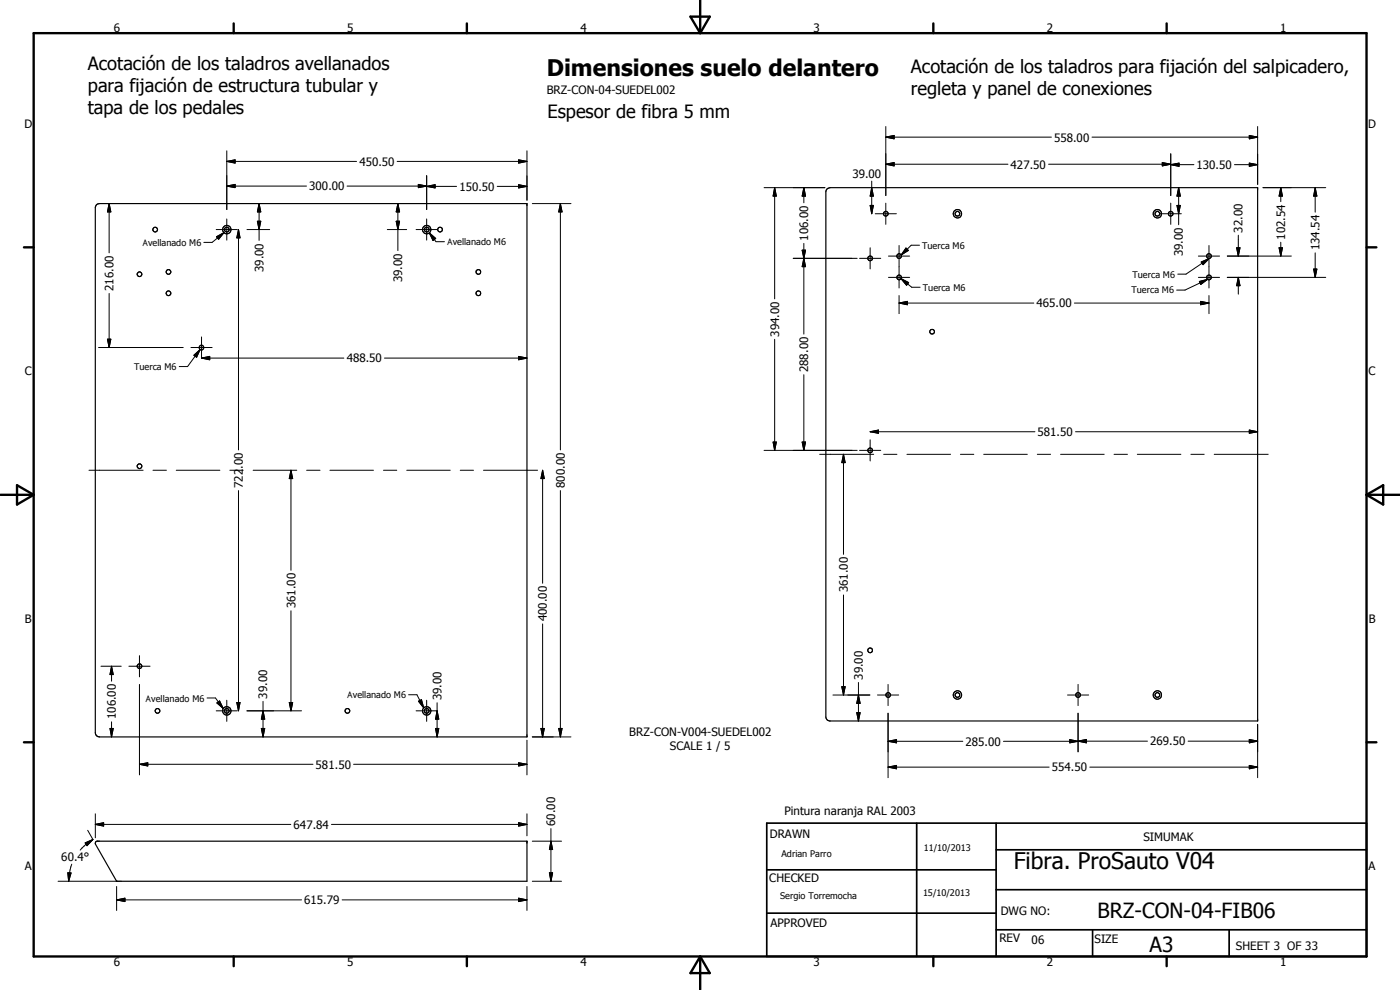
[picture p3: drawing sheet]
<svg xmlns="http://www.w3.org/2000/svg" width="420mm" height="297mm" viewBox="0 0 420 297" stroke-linecap="round" stroke-linejoin="round" font-family="sans-serif">
<g fill="none" stroke="#000" stroke-width=".35">
<path d="M248.1 56.8l1.1-.5h128.2v160h-128.4l-.7-.3-.4-.9v-157.6zM29 61.4l.9-.3h128.2v160h-128.2l-.9-.3-.4-.9v-157.6zM28.7 252.6l.3-.2h129.1v12h-123.1l-6.4-11.1zM35 264.4h.1"/>
<circle cx="46.6" cy="68.9" r=".7"/>
<circle cx="68.1" cy="68.9" r=".7"/>
<circle cx="68.1" cy="68.9" r="1.26"/>
<circle cx="128.1" cy="68.9" r=".7"/>
<circle cx="128.1" cy="68.9" r="1.26"/>
<circle cx="132.1" cy="68.9" r=".7"/>
<circle cx="261.1" cy="77.5" r=".7"/>
<circle cx="265.8" cy="64.1" r=".69"/>
<circle cx="269.8" cy="76.8" r=".69"/>
<circle cx="287.3" cy="64.1" r=".69"/>
<circle cx="287.3" cy="64.1" r="1.24"/>
<circle cx="347.3" cy="64.1" r=".7"/>
<circle cx="347.4" cy="64.1" r="1.27"/>
<circle cx="351.3" cy="64.1" r=".71"/>
<circle cx="362.8" cy="76.8" r=".72"/>
<circle cx="41.9" cy="82.3" r=".71"/>
<circle cx="50.6" cy="81.6" r=".7"/>
<circle cx="50.6" cy="88" r=".71"/>
<circle cx="143.6" cy="81.6" r=".7"/>
<circle cx="143.6" cy="88" r=".7"/>
<circle cx="269.9" cy="83.2" r=".69"/>
<circle cx="279.7" cy="99.5" r=".71"/>
<circle cx="362.8" cy="83.2" r=".7"/>
<circle cx="60.5" cy="104.3" r=".69"/>
<circle cx="41.9" cy="139.9" r=".7"/>
<circle cx="261.2" cy="135.1" r=".7"/>
<circle cx="41.9" cy="199.9" r=".71"/>
<circle cx="261.1" cy="195.1" r=".7"/>
<circle cx="47.3" cy="213.3" r=".7"/>
<circle cx="68.1" cy="213.3" r=".7"/>
<circle cx="68.1" cy="213.3" r="1.26"/>
<circle cx="104.3" cy="213.3" r=".7"/>
<circle cx="128.1" cy="213.3" r=".7"/>
<circle cx="128.1" cy="213.3" r="1.26"/>
<circle cx="266.5" cy="208.5" r=".7"/>
<circle cx="287.3" cy="208.5" r=".69"/>
<circle cx="287.4" cy="208.5" r="1.26"/>
<circle cx="323.5" cy="208.5" r=".7"/>
<circle cx="347.3" cy="208.5" r=".7"/>
<circle cx="347.3" cy="208.5" r="1.25"/>
</g>
<circle cx="158.1" cy="252.4" r=".18" fill="#000"/>
<g fill="none" stroke="#000" stroke-width=".71">
<path d="M10.1 9.9h400v277.1h-400zM70.1 7v2.9M140.1 7v2.9M207.2 5h5.8l-2.9 4.9zM210.1 0v9.9M280.1 7v2.9M350.1 7v2.9M7.2 74.2h2.9M410.1 74.2h3M.1 148.5h10M5.1 145.6l5 2.9-5 2.9zM410.1 148.5h10"/>
<path d="M410.1 148.5l5-2.9v5.8zM7.2 222.7h2.9M410.1 222.7h3M70.1 287v2.9M140.1 287v2.9M210.1 287v10M210.1 287l2.9 5h-5.8zM280.1 287v2.9M350.1 287v2.9"/>
</g>
<path d="M230.1 247h180v40h-180zM275.1 247v40M298.9 255h111.2M298.9 247v40M230.1 274h68.8M230.1 261h68.8M298.9 279h111.2M298.9 267h111.2M327.9 279v8M368.9 279v8" fill="none" stroke="#000" stroke-width=".51"/>
<g fill="none" stroke="#000" stroke-width=".3">
<path d="M265.8 38v20.7M377.4 38v17.3M68.1 48.4l2.5-.4v.9zM68.1 55.8l2.5-.5v1zM68.1 45.3v17.6M68.1 48.4h38.9M68.1 55.8h23.9M104.2 55.8h23.8M119.2 48.4h38.9M125.5 55.3l2.5 .5-2.5 .5zM128 55.9l2.6-.5v1zM128 52.7v10.2"/>
<path d="M128 55.9h9M149.2 55.9h8.9M155.6 55.4l2.5 .5-2.5 .5zM155.6 48l2.5 .4-2.5 .5zM158.1 45.3v14.8M229.3 56.3h18.3M232.5 56.3l.5 2.5h-1zM232.5 56.3v33.4M241.2 56.3l.6 2.5h-1.1zM241.2 56.3v4.5M261.6 56.3l.5 2.5h-1zM261.6 54.4v9.7"/>
<path d="M265.8 41.1l2.5-.5v1.1zM265.8 49.3l2.5-.5v1zM265.8 41.1h49.7M265.8 49.3h36.7M314.7 49.3h36.7M327.7 41.1h49.7M348.8 48.8l2.6 .5-2.6 .5zM351.4 49.4l2.5-.5v1zM351.4 46.1v12.6M351.4 49.4h6.9M353.7 56.3l.5 2.5h-1zM353.7 56.3v11.1"/>
<path d="M370.5 49.4h6.9M374.9 48.9l2.5 .5-2.5 .5zM374.9 40.6l2.5 .5-2.5 .6zM379 56.3h18.9M384.4 56.3l.5 2.5h-1zM384.4 56.3v4.2M394.7 56.3l.5 2.5h-1zM394.7 56.3v7.4M32.8 61.1l.5 2.5h-1.1zM32.8 61.1v14.8M64.9 68.9h6.3M65 71l2.2-1.2-1.6 2z"/>
<path d="M67.2 69.8l-3.5 2.9h-2.5M68.1 65.7v6.4M71.6 68.9l.4 2.5h-.9zM71.6 68.9v66.1M74.1 68.9h6.8M77.2 66.4h1.1l-.5 2.5zM77.8 61.1l.5 2.5h-1.1zM77.8 61.1v11M116.2 68.9h5.8M118.9 66.4h1l-.5 2.5zM119.4 61.1l.5 2.5h-1zM119.4 61.1v14.1"/>
<path d="M124.9 68.9h6.3M128 65.7v6.4M128.9 69.9l1.9 1.6-.8 .7zM128.9 69.9l1.9 2.6h2.6M159.8 61.1h11.6M168.2 61.1l.5 2.5h-1zM168.2 61.1v73.9M238.1 77.5h19.1M240.7 75.1h1.1l-.6 2.4zM241.2 77.5l.6 2.5h-1.1zM241.2 73v27.2M258 77.5h6.3"/>
<path d="M261.1 61.6h1l-.5 2.5zM261.1 74.3v6.4M262.7 64.1h6.3M265.8 61v6.3M266.6 76.8h6.4M269.8 73.7v12.7M271.9 74.4l.7 .7-2.1 1.4zM276 73.6h-2.5l-3 2.9M348.2 64.1h6.3M351.4 61v6.3M353.2 61.6h1l-.5 2.5zM359.7 76.8h6.3"/>
<path d="M360.5 78.6l2.3-1-1.8 1.8zM362.7 77.7l-1.7 1.7-.5-.8 2.2-1-6.8 4.7h-2.4M362.8 73.7v12.7M368.3 76.8h19.3M371.1 74.3h1l-.5 2.5zM371.6 70.6v6.2M383.9 74.3h1l-.5 2.5zM384.4 72.7v4.1M394.7 75.9v7.3M32.8 88.1v16.2M266.6 83.2h6.4M269.8 90.9l2.5-.5v1z"/>
<path d="M269.8 88.7v5.4M269.8 90.9h40.4M270.4 83.6l2.3 1.2-.6 .8zM270.4 83.6l3.2 2.6h2.5M322.4 90.9h40.4M359.7 83.2h6.3M359.9 84.5l2.5-.7-2 1.5zM360.3 90.4l2.5 .5-2.5 .5zM362.4 83.8l-6.8 3.2h-2.5M362.8 88.7v5.4M368.3 83.2h29.6M371.6 83.2l.5 2.5h-1z"/>
<path d="M371.6 83.2v5.1M394.2 80.7h1l-.5 2.5zM29.6 104.3h25.4M32.2 101.8h1.1l-.5 2.5zM57.3 104.3h6.4M58.2 106.6l1.9-1.7-1.1 2.3zM60.1 104.9l-3.8 5.1h-2.5M60.5 107.4l2.4-.5v1zM60.5 101.1v6.3M60.5 107.4h42.7M115.4 107.4h42.7M155.6 106.9l2.5 .5-2.5 .5z"/>
<path d="M232.5 101.8v33.3M241.2 112.4v22.7M229.3 135.1h27.9M232 132.6h1l-.5 2.5zM240.7 132.6h1.1l-.6 2.5zM246 136.3h16.2M253.1 136.3l.5 2.5h-1zM253.1 136.3v30M258 135.1h6.3M261.1 129.5l2.5-.5v1zM261.1 132v6.3M261.1 129.5h49.5"/>
<path d="M265.2 136.3h4M272.2 136.3h13.1M288.2 136.3h4.1M295.2 136.3h13.1M311.3 136.3h4M318.3 136.3h13.1M322.8 129.5h54.6M334.3 136.3h4.1M341.3 136.3h13.1M357.4 136.3h4M364.4 136.3h16.2M374.9 129l2.5 .5-2.5 .5z"/>
<path d="M26.7 141.1h16.3M45.9 141.1h4M52.9 141.1h13.1M69 141.1h4M71.6 147.2v66.1M76 141.1h13.1M87.3 141.1l.5 2.5h-1zM87.3 141.1v30M92 141.1h4M99 141.1h13.1M115.1 141.1h4M122.1 141.1h13"/>
<path d="M138.1 141.1h4M145.1 141.1h16.2M162.8 141.1l.6 2.5h-1.1zM162.8 141.1v33.9M168.2 147.2v73.9M253.1 178.5v30M30.3 199.9h6.1M33.5 199.9l.5 2.5h-1zM33.5 199.9v4.5M38.7 199.9h6.3M41.9 196.7v6.4M87.3 183.3v30"/>
<path d="M162.8 187.2v33.9M33 218.6h1l-.5 2.5zM33.5 216.6v4.5M41.9 205.4v27.1M62.1 209.4h2.6l2.3 3.2M64.9 213.3h6.3M65.1 210.9l.8-.6 1.1 2.3zM68.1 210.1v6.4M71.1 210.8h.9l-.4 2.5zM74.1 213.3h16.4M78.4 218.6h1l-.5 2.5zM78.9 213.3l.5 2.5h-1z"/>
<path d="M78.9 210.4v10.7M86.8 210.8h1l-.5 2.5zM122.6 208.4h2.5l2.1 4M124.9 213.3h6.3M125.6 210.4l.9-.5 .7 2.5zM128 210.1v6.4M130.7 218.6h1l-.5 2.5zM131.2 213.3l.5 2.5h-1zM131.2 210.9v10.2M162.3 218.6h1.1l-.6 2.5zM167.7 218.6h1l-.5 2.5zM250 208.5h11.1"/>
<path d="M252.6 206h1l-.5 2.5zM257.1 213.8h1l-.5 2.5zM257.6 208.5l.5 2.5h-1zM257.6 204.8v11.5M263.3 208.5h6.4M266.5 205.4v6.3M266.5 214v19.3M320.4 208.5h6.3M323.5 205.4v6.3M323.5 214v11.6M377.4 217.3v16M41.9 229.3l2.5-.4v.9z"/>
<path d="M41.9 229.3h52M106.1 229.3h52M155.6 228.9l2.5 .4-2.5 .5zM158.1 222.1v10.4M159.8 221.1h11.6M266.5 230.2l2.6-.5v1zM266.5 222.4l2.6-.5v1zM266.5 222.4h22.5M266.5 230.2h48.4M321 221.9l2.5 .5-2.5 .5zM323.5 222.4l2.5-.5v1zM327.1 230.2h50.3"/>
<path d="M344.4 222.4h-43.3M356.6 222.4h20.8M374.9 221.9l2.5 .5-2.5 .5zM374.9 229.7l2.5 .5-2.5 .5zM21.5 259.3l-.6 2.6-.3 2.5M25.6 252.9l2.3-1-1.8 1.8zM26.3 249.1l1.6 2.8M27.9 251.9l-2.1 1.4-1.7 1.8M28.6 247.4l2.5-.6v1.1zM28.6 247.4h58.7M28.6 244.2v7.2M99.5 247.4h58.6"/>
<path d="M155.6 246.8l2.5 .6-2.5 .5zM158.1 244.2v6.6M159.8 252.4h8.7M165.3 252.4l.6 2.5h-1zM165.3 248.6v15.8M17.4 264.4h17.4M20.4 261.9h.9l-.7 2.5zM35 270l2.5-.5v1zM35 270h55.5M35 266v7.2M102.7 270h55.4M155.6 269.5l2.5 .5-2.5 .5z"/>
<path d="M158.1 266v7.2M159.8 264.4h8.7M164.9 261.9h1l-.6 2.5z"/>
</g>
<g fill="#000">
<path d="M68.1 48.4l2.5-.4v.9zM68.1 55.8l2.5-.5v1zM125.5 55.3l2.5 .5-2.5 .5zM128 55.9l2.6-.5v1zM155.6 55.4l2.5 .5-2.5 .5zM155.6 48l2.5 .4-2.5 .5zM232.5 56.3l.5 2.5h-1zM241.2 56.3l.6 2.5h-1.1zM261.6 56.3l.5 2.5h-1zM265.8 41.1l2.5-.5v1.1zM265.8 49.3l2.5-.5v1zM348.8 48.8l2.6 .5-2.6 .5z"/>
<path d="M351.4 49.4l2.5-.5v1zM353.7 56.3l.5 2.5h-1zM374.9 48.9l2.5 .5-2.5 .5zM374.9 40.6l2.5 .5-2.5 .6zM384.4 56.3l.5 2.5h-1zM394.7 56.3l.5 2.5h-1zM32.8 61.1l.5 2.5h-1.1zM65 71l2.2-1.2-1.6 2zM71.6 68.9l.4 2.5h-.9zM77.2 66.4h1.1l-.5 2.5zM77.8 61.1l.5 2.5h-1.1zM118.9 66.4h1l-.5 2.5z"/>
<path d="M119.4 61.1l.5 2.5h-1zM128.9 69.9l1.9 1.6-.8 .7zM168.2 61.1l.5 2.5h-1zM240.7 75.1h1.1l-.6 2.4zM261.1 61.6h1l-.5 2.5zM271.9 74.4l.7 .7-2.1 1.4zM353.2 61.6h1l-.5 2.5zM360.5 78.6l2.3-1-1.8 1.8zM371.1 74.3h1l-.5 2.5zM383.9 74.3h1l-.5 2.5zM241.2 77.5l.6 2.5h-1.1zM269.8 90.9l2.5-.5v1z"/>
<path d="M270.4 83.6l2.3 1.2-.6 .8zM360.3 90.4l2.5 .5-2.5 .5zM359.9 84.5l2.5-.7-2 1.5zM371.6 83.2l.5 2.5h-1zM394.2 80.7h1l-.5 2.5zM32.2 101.8h1.1l-.5 2.5zM58.2 106.6l1.9-1.7-1.1 2.3zM60.5 107.4l2.4-.5v1zM155.6 106.9l2.5 .5-2.5 .5zM232 132.6h1l-.5 2.5zM240.7 132.6h1.1l-.6 2.5zM253.1 136.3l.5 2.5h-1z"/>
<path d="M261.1 129.5l2.5-.5v1zM374.9 129l2.5 .5-2.5 .5zM87.3 141.1l.5 2.5h-1zM162.8 141.1l.6 2.5h-1.1zM33 218.6h1l-.5 2.5zM33.5 199.9l.5 2.5h-1zM65.1 210.9l.8-.6 1.1 2.3zM71.1 210.8h.9l-.4 2.5zM78.4 218.6h1l-.5 2.5zM78.9 213.3l.5 2.5h-1zM86.8 210.8h1l-.5 2.5zM125.6 210.4l.9-.5 .7 2.5z"/>
<path d="M130.7 218.6h1l-.5 2.5zM131.2 213.3l.5 2.5h-1zM162.3 218.6h1.1l-.6 2.5zM167.7 218.6h1l-.5 2.5zM252.6 206h1l-.5 2.5zM257.1 213.8h1l-.5 2.5zM257.6 208.5l.5 2.5h-1zM41.9 229.3l2.5-.4v.9zM155.6 228.9l2.5 .4-2.5 .5zM266.5 230.2l2.6-.5v1zM266.5 222.4l2.6-.5v1zM321 221.9l2.5 .5-2.5 .5z"/>
<path d="M323.5 222.4l2.5-.5v1zM374.9 221.9l2.5 .5-2.5 .5zM374.9 229.7l2.5 .5-2.5 .5zM25.6 252.9l2.3-1-1.8 1.8zM28.6 247.4l2.5-.6v1.1zM155.6 246.8l2.5 .6-2.5 .5zM165.3 252.4l.6 2.5h-1zM20.4 261.9h.9l-.7 2.5zM35 270l2.5-.5v1zM155.6 269.5l2.5 .5-2.5 .5zM164.9 261.9h1l-.6 2.5z"/>
</g>
<g font-size="6.9">
<text x="164.1" y="22.9">Dimensiones suelo delantero</text>
<text x="304.2" y="260.7">Fibra. ProSauto V04</text>
</g>
<g font-size="6.3">
<text x="329.4" y="275.4">BRZ-CON-04-FIB06</text>
<text x="345" y="285.6">A3</text>
</g>
<g font-size="5.5">
<text x="26.4" y="21.1">Acotación de los taladros avellanados</text>
<text x="273.4" y="22">Acotación de los taladros para fijación del salpicadero,</text>
<text x="26.4" y="27.6">para fijación de estructura tubular y</text>
<text x="273.4" y="28.6">regleta y panel de conexiones</text>
<text x="26.4" y="34.2">tapa de los pedales</text>
<text x="164.3" y="35.5">Espesor de fibra 5 mm</text>
</g>
<g font-size="3.5">
<text x="34.2" y="9.6">6</text>
<text x="104.2" y="9.6">5</text>
<text x="174.2" y="9.6">4</text>
<text x="244.2" y="9.6">3</text>
<text x="314.2" y="9.6">2</text>
<text x="384.2" y="9.6">1</text>
<text x="164.1" y="28.1">BRZ-CON-04-SUEDEL002</text>
<text x="7.3" y="38.4">D</text>
<text x="410.6" y="38.4">D</text>
<text x="316.3" y="42.5">558.00</text>
<text x="107.9" y="49.7">450.50</text>
<text x="255.9" y="53.6">39.00</text>
<text x="303.3" y="50.6">427.50</text>
<text x="359.1" y="50.7">130.50</text>
<text x="92.8" y="57.1">300.00</text>
<text x="137.9" y="57.2">150.50</text>
<text x="372.9" y="69.8" transform="rotate(-90 372.9 69.8)">32.00</text>
<text x="385.6" y="71.9" transform="rotate(-90 385.6 71.9)">102.54</text>
<text x="242.5" y="72.3" transform="rotate(-90 242.5 72.3)">106.00</text>
<text x="355" y="76.9" transform="rotate(-90 355 76.9)">39.00</text>
<text x="396" y="75.1" transform="rotate(-90 396 75.1)">134.54</text>
<text x="79.1" y="81.7" transform="rotate(-90 79.1 81.7)">39.00</text>
<text x="34" y="87.3" transform="rotate(-90 34 87.3)">216.00</text>
<text x="120.7" y="84.7" transform="rotate(-90 120.7 84.7)">39.00</text>
<text x="311.1" y="92.2">465.00</text>
<text x="233.8" y="101" transform="rotate(-90 233.8 101)">394.00</text>
<text x="7.4" y="112.6">C</text>
<text x="104" y="108.8">488.50</text>
<text x="242.5" y="111.7" transform="rotate(-90 242.5 111.7)">288.00</text>
<text x="410.7" y="112.6">C</text>
<text x="311.4" y="130.8">581.50</text>
<text x="72.8" y="140.7" transform="rotate(-90 72.8 140.7)">.00</text>
<text x="72.8" y="146.4" transform="rotate(-90 72.8 146.4)">722</text>
<text x="169.5" y="146.4" transform="rotate(-90 169.5 146.4)">800.00</text>
<text x="254.4" y="177.7" transform="rotate(-90 254.4 177.7)">361.00</text>
<text x="88.6" y="182.5" transform="rotate(-90 88.6 182.5)">361.00</text>
<text x="7.4" y="186.9">B</text>
<text x="164.2" y="186.4" transform="rotate(-90 164.2 186.4)">400.00</text>
<text x="410.8" y="186.9">B</text>
<text x="258.9" y="204" transform="rotate(-90 258.9 204)">39.00</text>
<text x="80.2" y="209.7" transform="rotate(-90 80.2 209.7)">39.00</text>
<text x="34.8" y="215.8" transform="rotate(-90 34.8 215.8)">106.00</text>
<text x="132.5" y="210.1" transform="rotate(-90 132.5 210.1)">39.00</text>
<text x="188.8" y="220.9">BRZ-CON-V004-SUEDEL002</text>
<text x="201.1" y="225">SCALE 1 / 5</text>
<text x="289.8" y="223.7">285.00</text>
<text x="345.2" y="223.6">269.50</text>
<text x="94.7" y="230.6">581.50</text>
<text x="315.7" y="231.4">554.50</text>
<text x="235.4" y="244.6">Pintura naranja RAL 2003</text>
<text x="88.1" y="248.7">647.84</text>
<text x="166.7" y="247.8" transform="rotate(-90 166.7 247.8)">60.00</text>
<text x="231" y="251.5">DRAWN</text>
<text x="343.1" y="252.3">SIMUMAK</text>
<text x="7.4" y="261.1">A</text>
<text x="18.4" y="258.4">60.4°</text>
<text x="410.7" y="261.1">A</text>
<text x="230.9" y="264.6">CHECKED</text>
<text x="91.3" y="271.3">615.79</text>
<text x="300.3" y="274.5">DWG NO:</text>
<text x="231.3" y="278.3">APPROVED</text>
<text x="299.9" y="282.6">REV</text>
<text x="309.6" y="283.3">06</text>
<text x="328.5" y="283.1">SIZE</text>
<text x="370.9" y="285.1">SHEET 3 OF 33</text>
<text x="34.2" y="289.9">6</text>
<text x="104.2" y="289.9">5</text>
<text x="174.2" y="289.9">4</text>
<text x="244.2" y="289.9">3</text>
<text x="314.2" y="289.9">2</text>
<text x="384.2" y="289.9">1</text>
</g>
<g font-size="2.7">
<text x="276.8" y="74.6">Tuerca M6</text>
<text x="339.9" y="83.3">Tuerca M6</text>
<text x="276.9" y="87.2">Tuerca M6</text>
<text x="339.6" y="88.1">Tuerca M6</text>
<text x="40.2" y="111">Tuerca M6</text>
<text x="234.5" y="257.1">Adrian Parro</text>
<text x="277.2" y="255.3">11/10/2013</text>
<text x="234.1" y="269.7">Sergio Torremocha</text>
<text x="277" y="268.7">15/10/2013</text>
</g>
<g font-size="2.6">
<text x="42.7" y="73.8">Avellanado M6</text>
<text x="134.2" y="73.6">Avellanado M6</text>
<text x="104.2" y="209.5">Avellanado M6</text>
<text x="43.7" y="210.5">Avellanado M6</text>
</g>
</svg>
